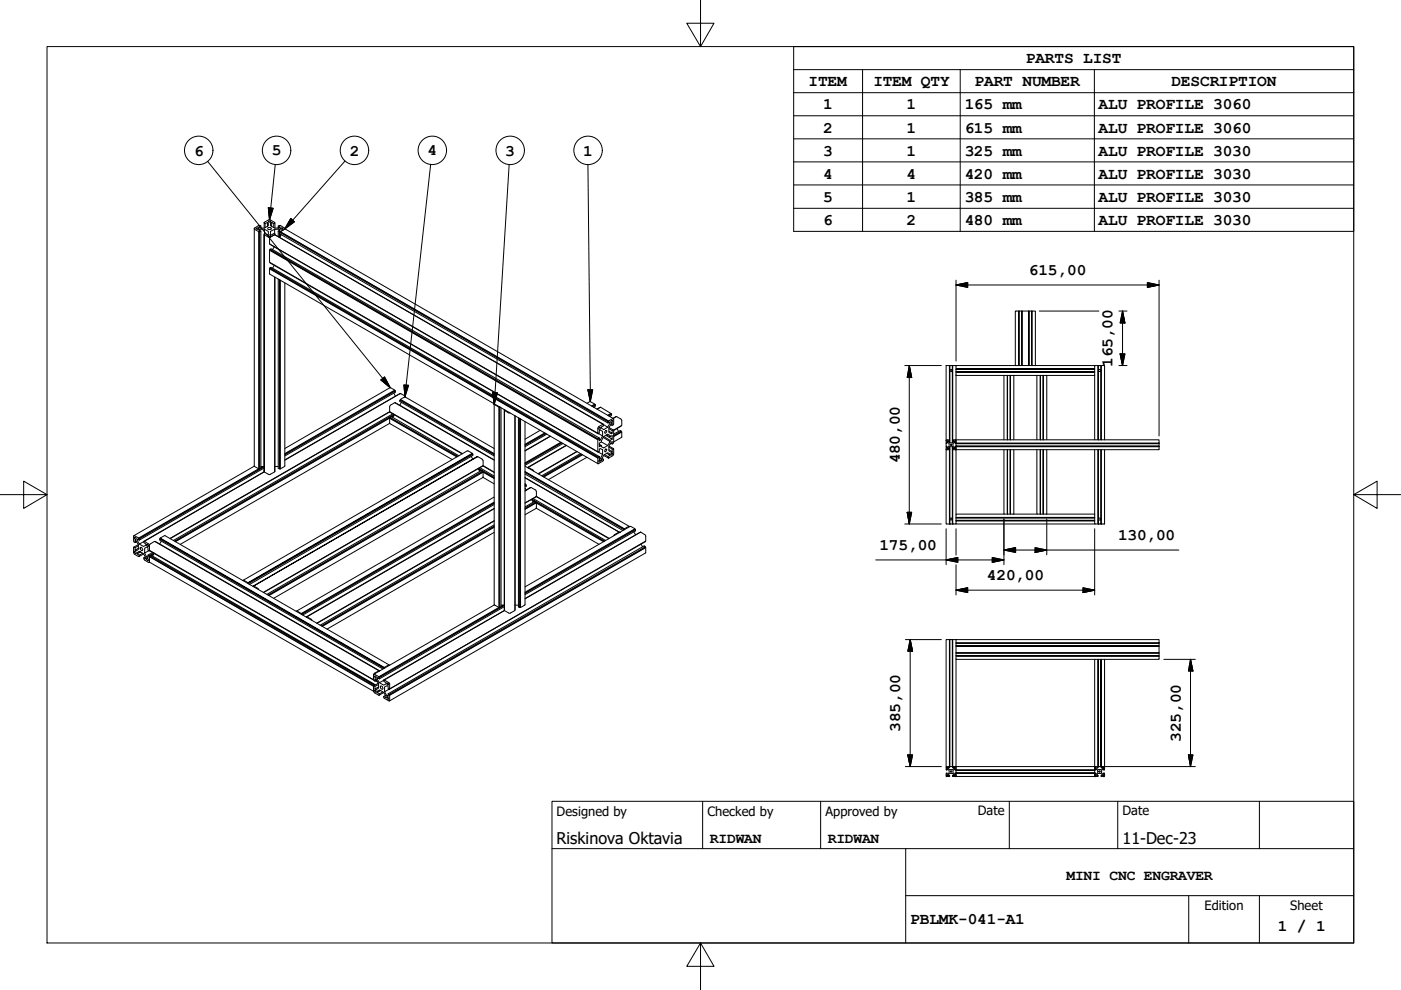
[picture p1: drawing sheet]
<svg xmlns="http://www.w3.org/2000/svg" width="297mm" height="210mm" viewBox="0 0 297 210" stroke-linecap="round" stroke-linejoin="round" font-family="sans-serif">
<!-- layer: Visible (ISO) -->
<g fill="none" stroke="#000" stroke-width=".21">
<path d="M53.9 48.5v50.3l1 .6M54.9 49.1v50.2l-25.5 14.8M55.1 48.6l-.3 .1 .5 .3v50.3l-.2 .1v-50.3l.2-.1M55.1 49.1h-.2v50.2l.2 .1-25.7 14.8M55.3 48.4v-.5l-.2-.1-1.2 .6 .1 .2 .9 .5M55.3 47.9l-.5 .3 .3 .2h1l.8-.5v-.6l-.2-.1v.8M56 49.6l.2-.1 .5 .3 .2-.1v-.6l-.8-.5v1M56 47.2h.1l-.1 .1M56 47.2l1.3-.6 .9 .6M56 49.8l1 .5h.3M56.1 48.6h-1v.3M56.2 47.4l-.2-.1v1.1"/>
<path d="M56.7 47.2l-.5 .2v.8M56.8 48.4a.43 .43 0 0 1 .4-.2 .43 .43 0 0 1 .3 .3 .41 .41 0 0 1-.4 .2 .41 .41 0 0 1-.3-.3zM56.9 46.9l.4-.1a.23 .23 0 0 1-.1 .3 .23 .23 0 0 1-.3-.2zM57.1 53.1v2.5l69.6 40.2v-2.5M57.1 57l.1 1.1 69.6 40.2M57.2 51.7l69.6 40.3-.1-.1M57.2 52.9v.1l69.6 40.2v-.1M57.2 53l69.6 40.2M57.2 55.7l69.5 40.1M57.2 56.8v.1l69.6 40.2v-.2M57.2 56.9l69.6 40.2M57.3 50.3l.9-.5 69.6 40.2v.1l.2-.1"/>
<path d="M57.3 50.3l-.2 .3v1.1l69.6 40.2v-1.2l1.1-.7M57.6 47.2l-.3 .1v.6l.9 .5h1l.2-.2-.4-.3v.5M58 47.4l-.4-.2v.8M58.2 52.3l-.4 .6M58.2 56.2l-.4 .7M58.2 47.2l.1 1.2M58.2 48.6l-.9 .5v.6l.3 .1 .4-.3 .3 .1M58.2 58.8v41.2l-.9 .6-1.3-.6M58.3 47.3l-.3 .1v.8M58.3 49.8v-.2l-1 .7M58.3 58.8l-.1 41.2M58.4 49.8l69.6 40.2v.3l-.5 .2v.3l.5 .3 .8-.5"/>
<path d="M59 47.9l.4-.1 1 .6-.1 .2M59 49l.2 .1M59 49v1.1M59 59.2v40.1l.2 .1M59.2 48.9v-.3l.2 .1-.4 .3M59.2 48.6h-1v1M59.2 49.1v1.2M59.2 59.3v40.1M59.3 49.1v.5l69.6 40.1v-.3M59.3 49.1h.1M59.3 49.6v.7M59.3 59.3v40"/>
<path d="M59.3 49.1h-.1M59.4 49.1l69.6 40.3v-.1M59.4 49.1l-.1 .1 69.6 40.2h.1M59.4 49.6v.5M59.4 59.4v40M59.6 49.8l-.3 .5M60.3 48.6l-.9 .5 69.6 40.2 1-.6 .1 1.2-.3 .3M60.3 48.6l.2-.1 69.5 40.2M60.3 48.6l-.9 .5M60.4 60v38.8l-1 .6M60.4 48.5h.1M201.3 77.5v15.8"/>
<path d="M201.4 77.5h.1M201.4 77.5v16.4M201.9 77.5v15.8M201.9 77.5l.1 15.8M201.9 77.5h-1.3v15.9M201.9 77.5v16.4M202 77.5h13.3M202.7 78.3v.5h29.4v.2h-29.4v-.2h29.4v-.5M202.7 77.5v.7M202.7 79v14.3M202.7 78.3h29.4M202.7 79.6h10.9"/>
<path d="M212.9 79.6v13.7M213.6 79.6v13.7v-13.7h.6M213.6 79.6v13.7M214.2 79.6v13.7M214.2 79.6h6.3M214.9 79.6v13.7M216 77.5h-.7v-11.6h.7v11.6M216 65.9h.1M216 77.5h.7M216.1 65.9l-.1 11.6M216.6 65.9h-.5v11.6M216.7 65.9l-.1 11.6"/>
<path d="M216.7 65.9v11.6M218.1 65.9v11.6h.1v-11.6h-1.5v11.6h1.4M218.7 65.9h-.5v11.6h.6M218.8 65.9l-.1 11.6M218.8 65.9h.7v11.6h-.7zM218.8 65.9v11.6M219.5 77.5h13.9M219.8 79.6v13.7M220.5 79.6l.1 13.7v-13.7h.6M220.5 79.6v13.7M221.2 79.6v13.7M221.2 79.6h.7"/>
<path d="M221.9 79.6v13.7M232.1 77.5v.7l-29.4 .1 29.4-.1M232.1 79v.6h-10.2M232.1 79.6v13.7M232.8 77.5v15.8M232.9 77.5h.1M232.9 77.5v15.8M233.4 77.5v15.8zM233.4 77.5l.1 15.8M233.5 77.5h.7v15.8M53.9 98.8l-25.5 14.8M55.3 98.9h.7"/>
<path d="M55.8 98.9l-.5 .3M55.9 98.9l-.6 .3M56 100v-50.4l.1 .2h-.1v50.2M56 99l-26.5 15.3M56 99.2l-26.5 15.3M58.3 98.9h.7M59.3 99.3l.1 .1M59.3 99.3l-.1 .1M82.6 88.7l.1 1.1 13.2 7.6M82.6 87.3v-1.2l1.1-.7 21.1 12.2M82.6 87.3l-46.5 26.8M82.6 87.3l-46.5 26.9"/>
<path d="M82.6 89.8l-44.4 25.6M82.6 88.7l14.2 8.2M82.6 87.3l15.4 8.9M82.7 88.5l-45.6 26.3M82.7 88.6l-45.5 26.2M82.7 88.6l14.3 8.2M82.7 88.6l-.1 .1M82.7 88.5l14.4 8.2M82.7 87.3l15.3 8.9M82.7 88.5v.1M82.7 88.5l.2-.2 14.4 8.3M83.3 87.7l-46.5 26.9"/>
<path d="M83.5 83.3l.3 .7M83.5 87.9l-46.5 26.8M83.5 88.2l-.4 .2M83.6 88l-.7 .4M83.6 87.9l-.4 .7M83.7 82.8v-.1l-23.3 13.5M83.7 82.7l-1-.5-22.3 12.9M83.7 82.8l-23.3 13.5M83.7 82.8l.1 .1M83.8 82.9l-23.4 13.5M83.8 82.9v.3l-23.4 13.5M83.8 85.4l21 12.1"/>
<path d="M84.8 83.5h.1M84.8 83.5l-24.4 14M84.8 84.9v.2l20 11.6M84.8 84.9l20 11.5M84.9 84.7l1-.5 18.9 10.9M84.9 84.8l19.9 11.5M84.9 84.8l-.1 .1M84.9 84.7l19.9 11.5M84.9 84.7v.1M85.1 85.3l-.3 .7M86 84.2l-1.1-.8-24.5 14.2M99.9 96.7l.4 .7"/>
<path d="M100.1 96.2l.2 .1-47.6 27.4h-.1M100.1 96.1l-1-.5-47.5 27.4M100.3 96.3v.3l-47.4 27.3M101.2 96.9l-47.5 27.4 .1 .1v-.2l47.5-27.4 1.1 .7v1.2l-46.5 26.9M101.4 99.4l.6 .4M101.4 99.3l.3 .7M101.5 99.3l3.3 1.9M101.5 99.6l.5 .3M101.7 99.2l3.1 1.7M102.3 98.8l-46.4 26.8M102.4 98.8l2.4 1.4M102.4 98.7l2.4 1.4"/>
<path d="M104.8 85.7v42.5l1 .6M104.8 85.6l.1 .2 .9 .5M105.9 86.3v42.4l-25.6 14.8M106 86.3h-.1v42.4l.1 .1-25.7 14.8M106 86.3v42.5l.2-.1v-42.2M106.9 87l.9 .5h.3M106.9 86.8v.1M109.2 88.1v41.3l-1 .6-1.3-.6M109.2 88.2v41.2M109.9 88.6v40.1l.2 .1M110.1 88.7v40.1l.1-.1M110.2 88.7v40l.2 .1"/>
<path d="M110.4 88.8v40l.9-.6v-38.8M111.3 100l21.1 12.1M111.3 98.8l22.1 12.8M111.9 99.2h.1v-.1l1.2 .8M114.6 91.2l-3.3 1.9M115.5 91.8l-4.2 2.4M115.6 91.9l-4.3 2.4M115.8 91.9l-4.5 2.6M116 92l-4.7 2.7M116.6 92.5l-5.3 3M116.7 92.5l-5.4 3.1M118.9 93.8l-7.6 4.3"/>
<path d="M119 93.8l-7.7 4.5M119.1 93.9l-7.8 4.5M119.4 94l-8.1 4.7M120.1 94.5l-8.1 4.6M120.1 94.4l-8.2 4.7M122.3 95.7l-8.2 4.7M122.4 95.7l-8.2 4.8M123.1 96.2l-8.2 4.7M123.3 96.3l-8.2 4.7M123.4 96.4l-8.2 4.7M123.5 96.4l-8.2 4.7M124.5 85.5l.7-.4 .9 .6-.7 .4"/>
<path d="M124.5 96.9l-8.2 4.8M125.9 86.3v.1M126.1 85.8h.1l-.5 .4M126.1 85.7l-.6 .4M126.2 85.8v.3l-.3 .2M126.6 86.8l.7-.5 2.2 1.4-.7 .3M126.7 97.1l.1 1.2 1.2-.7v-.2l-.4-.3M126.8 95.9l.3-.2v-.5l.2-.1 .5 .2v1.1l-.9-.5M126.9 91.9l.9 .5v-.9l-.5-.3-.2 .1v.6l-.3 .1M127.1 92.9l-.3 .2-69.6-40.2 .3-.2 69.6 40.2v.5l.2-.1M127.1 96.8l-.3 .1-69.6-40.1 .3-.1 69.6 40.1v.6l.2-.1M127.2 86.4h.1"/>
<path d="M127.2 86.4l-.6 .3M127.5 94.5v.2l.5 .3 .8-.5M127.8 92.4l-.5 .9-.2-.1M127.8 96.4l-.5 .9-.2-.2M127.9 92.7l1.4 .9v-.2M128 96.6l.9 .5v-.3M128 92.6l1.3 .8 .5-.3M128 92.6l-.5 1.1-.4 .3v.7l.4-.2-.4-.3M128.1 96.4l.8 .4 .4-.2M128.3 95.3l.2-.1a.32 .32 0 0 1 0 .4 .32 .32 0 0 1-.3 .1zM128.4 91.3h.1a.27 .27 0 0 1 .1 .4 .27 .27 0 0 1-.4 0zM128.5 92.3l1.3 .8v-.7l-.5 .2"/>
<path d="M128.7 92.2l.6 .4v-.2l-.5-.4-.8 .6M128.7 96.1l.6 .5v-.3l-.5-.3-.8 .5-.5 1.1 .5-.2M129.1 94.6l1 .6M129.1 94.8l.7 .4 .2-.1M129.1 90.9l.7 .4 .2-.1M129.1 89.6l.2 .1v-.3l-.4 .3M129.3 93.6l-.5 .9-1.3-.8M129.3 89.7l-.5 .9-.8-.6M129.5 94l.3 .1v-.5l-.7 1v1l.5 .3 .2-.1M129.5 90l.3 .2v-.5l-.7 1v1l.5 .3 .2-.1M129.5 87.7l.2 .1-.7 .4M129.5 87.7l-.6 .4"/>
<path d="M129.5 94l-.2 .1M129.7 87.8v.2l-.4 .4M129.8 95.2v.6l-.7-.5M129.8 91.3v.6l-.7-.5M130 88.7l.7-.4 1 .6 .1 1.3-1.8 1 .1 2.6-.3 .3M130 95.2l.1 1.1-.1 .3-1 .5h-.1l.1-.1v.1M130.1 92l1.4-.7 .2 .1-1.6 .9M130.6 88.4l-.6 .3M130.8 90.8l.3 .7M131.7 90.3l-1.7 1v-.1l-.9-.6M131.7 91.5l.1 .1-1.7 1M131.7 91.4l-1.6 1.1"/>
<path d="M131.8 91.6v1.1l-1.7 1M200.6 93.4v.6h.2v-.2h.1l.3 .3v.5l-.3 .3h-.1v-.3l-.2 .1v16.4h.7M200.6 94v.7M200.6 95.3l.2 .1M200.7 95.3h.7v-.1h-.4l.4-.5h.5l.3 .3v.2h-.3l.1 .1M201.3 95.3l.1 15.8M201.3 93.3h-.5l-.2 .1M201.3 93.3l.1 .1h-.4v.2l.4 .3h.5l.3-.3v-.2h-.3v-.1h.7M201.3 93.4v.4M201.3 94.8v.4M201.4 94.7v16.4M201.9 95.3l.1 15.8"/>
<path d="M201.9 94.7v16.4M202 95.3v15.8h.7M202 93.4v.4M202 94.8v.4M202 95.3h.6M202.5 93.3l.2 .1v.6h-.2v-.2h-.1l-.3 .3v.5l.3 .3 .2-.3 .1 .6M202.7 95.3l-.2 .1M202.7 93.3h43v.7h-43zM202.7 94h43M202.7 94.1v.5h43v-.5M202.7 94.6h.1M202.7 94.6h43v.1h-43z"/>
<path d="M202.7 94.7v.5M202.7 95.3v13.7M212.9 95.3v13.7h.7M213.6 95.3v13.7M214.2 95.3v13.7h5.6M214.9 95.3v13.7M219.8 95.3v13.7h.7M220.5 95.3l.1 13.7M220.6 95.3v13.7M221.2 95.3v13.7h10.9M221.9 95.3v13.7M232.1 95.3v14.4"/>
<path d="M232.8 95.3l.1 15.8M232.9 95.3v15.8M233.5 95.3v15.8h.7v-15.8M245.7 94.7v.6h-43v-.1M28.4 116l-.1 1.2 .1 .2 1 .6M28.5 114a.26 .26 0 0 1 .3 .1 .26 .26 0 0 1 0 .3zM28.6 116.9l.3 .4a.28 .28 0 0 1-.3-.1 .28 .28 0 0 1 0-.3zM28.6 116.1v.6l.7-.5M29 114.8l-.4 .2v-.5l.7 1v1l-.5 .3-.2-.1M29.1 114.5l.4 .9 1-.6M29.3 114.4l-.2 .1v-.2l.4 .2M29.3 115.5l-1 .6"/>
<path d="M29.3 115.7l-.7 .4-.2-.1M29.4 114.1l-.9-.5h-.2v1.1l.3 .3M29.4 114.1v.1M29.4 114.2l.1 .1M29.5 118h.1M29.5 114.3v.2M29.8 116a.36 .36 0 0 1 .4 .3 .36 .36 0 0 1-.2 .4l-.3-.3zM29.8 117l-.7 .4v-.2l.4-.3 .9 .5 .5 1.1-.4-.2M30.2 117.3l-.7 .4-.4-.3M30.5 114.8v.2l.4 .4v.2l-.5 .3-.9-.5M30.5 117.4l-1 .6v-.3M30.7 117.3l.4 .8 .3-.1"/>
<path d="M30.8 118.1l-.3 .2 .1 .4 .8 .5 .3-.1M31.1 115.4a.27 .27 0 0 1 .3 .1 .27 .27 0 0 1 0 .4l-.3-.2zM31.1 118.5a.26 .26 0 0 1 .3 .1 .26 .26 0 0 1 0 .3zM31.4 117.7v.6l-.3-.2M31.7 115.7l-.1 1.1M31.7 119.1v-1.1l47.5 27.5h.1M31.7 115.7l.1-.3 1-.6 47.5 27.4v.1l.2-.1M31.7 115.7v1l47.5 27.4v-1M31.7 119.1l47.5 27.5M31.7 119.2h-.1M31.7 116.7l-.1 .1-.2-.2v-.5l-.3-.1-.4 .2v1.1l.9-.6M31.7 117.9l-.1 .1 .1 1.1"/>
<path d="M31.7 116.7l47.6 27.5M31.7 117.8v.2l47.6 27.5M32.4 117.1l-1 .6 .2 .1M32.6 117.5l-.5 .3M32.6 117.3l-1 .5v.2M32.6 117.4l-.5 .4M32.7 117.3l-.4 .7M32.9 114.8l47.6 27.5M33.8 114.3v.2l47.4 27.3M34 114.1l47.5 27.4v.1l-47.5-27.4zM34 114.2l-.2 .1 47.5 27.4 .2-.1M34 114.1l1-.5 47.5 27.4"/>
<path d="M34.2 114.7l-.4 .7M56 100l-25.5 14.8h.1M56 100l-25.4 14.8 1 .6 .1 .3M102.4 101.2l2.4 1.4M102.4 100.1v1.2l-44.4 25.5M104.8 101.4l-2.5-1.5v.1l-45.3 26.2M104.8 101.4l-2.5-1.4 .1 .1-45.4 26.2M104.8 107.8l-39.8 23 .1 .1v-.1M104.8 107.9l-39.7 22.9 1.1 .7M104.8 106.6l-40.9 23.6M104.8 106.5l-40.9 23.6M104.8 106.7l-40.8 23.6"/>
<path d="M104.8 107l-40.6 23.4M104.8 110.5l-37.6 21.7M104.8 110.4l-37.6 21.7M104.8 111.3l-36.9 21.3M104.8 111.5l-36.7 21.2M104.8 111.7l-36.5 21.1M104.8 111.8l-36.5 21M104.8 112.9l-35.5 20.5M104.8 105.4l-41.9 24.2M111.3 102.7h.1v.1M111.3 104.1l1.3-.8 1 .6 .1 1.4M111.3 101.3l20 11.5"/>
<path d="M111.3 101.3l20.1 11.6M111.3 100.5l20.8 12M111.3 100.2l21 12.1M111.3 100l21.1 12.2M111.3 103.5l.3 .4M111.3 102.6l.1 .1M111.4 102.8h-.1M111.4 102.8h.2M111.6 102.8l-.3 .2M111.6 102.8v.3l-.3 .1M112.5 103.4l-1.2 .6M112.7 106l.6 .3"/>
<path d="M112.7 105.9l.3 .6M112.8 105.8l15.4 8.9M112.8 106.1l.5 .2M113 105.7l15.4 8.9M113.6 106.6h.1v1.2l-2.4 1.3M113.6 106.6l14.4 8.2M113.6 106.5l14.5 8.3M113.6 106.4v.2M113.6 106.4l-.2-.1-2.1 1.2M113.6 106.4l-2.3 1.3M113.6 106.6l-2.3 1.3M113.7 105.3l15.4 8.9"/>
<path d="M113.7 107.7l13.3 7.7M113.7 105.3l15.5 8.8M113.7 105.3l-2.4 1.4 2.3-1.4M113.7 106.6l-2.4 1.4M131.3 112.8l-1.2 .8M131.3 112.8v.1h.1M131.4 112.9h.1M132.3 112.3v.1M132.4 112.2l-.1 .1M132.4 112.1v.1M133.5 111.7l-.2-.1-.9 .5M134.4 112.7l.3 .7"/>
<path d="M134.6 112.2v-.1l-23.3 13.5M134.6 112.1l-1-.5-22.3 12.8M134.6 112.2l-23.3 13.5M134.6 112.2l.1 .1M134.7 112.3l-23.4 13.5M134.7 112.3v.3l-23.4 13.5M135.7 112.9h.1M135.7 112.9l-24.4 14M135.9 115.4l.4 .6M136.8 114.8l-54.3 31.3v-.1l.1 .1M136.8 115.9v.1l-54.3 31.4v-.2M136.8 116l-54.3 31.4"/>
<path d="M136.9 116.1l-.1 1.2-54.3 31.3M201.4 111.1h.1M201.4 111.1h.5M201.9 111.1h.1M202.7 109.7l29.4 .1zM202.7 109.8v.5h29.4h-29.4v.2M202.7 109.8h29.4M212.9 109h-10.2v.7M213.6 109h.6v-13.7v13.7M220.6 109h.6v-13.7v13.7M232.1 109.8v.7h-29.4v.6h29.4v-.6M232.1 111.1h.7"/>
<path d="M232.9 111.1h.1M232.9 111.1h.5M233.4 111.1h.1M233.4 111.1v-15.8l.1 15.8M51.5 123.1l.2-.1 .9 .5M52.6 123.5l47.5-27.4v.1l-47.5 27.5zM52.7 123.7v.1M53.8 124.2l1.1 .8M56.6 126l45.5-26.3 .2 .2-45.5 26.2M62.8 129.6h.3l.8 .5M63.9 130.1v.1M63.9 130.2l.1 .1"/>
<path d="M64 130.3h.1M65 130.8h.1M104.8 128.2l-25.6 14.8M106.2 128.3h.7M106.7 128.3l-.5 .3M106.9 128.3l-.7 .3M106.9 129.4l-25.6 14.8h.2M106.9 129.4v-42.5l.2 .1h-.2v42.4M106.9 128.4l-26.4 15.3M106.9 128.6l-26.4 15.3M109.2 128.3h.7M111.3 127l24.5-14.2 1.1 .8v1.1l-54.3 31.4-.1-1.3-1-.6 25.4-14.8"/>
<path d="M201.3 135.6l.1 26.9v-26.9h-.8v26.9h.1M201.4 135.6h.5v26.9h-.5zM201.4 135.6h.1M201.9 135.6l.1 26.9zM202 135.6h.7M202.7 139.8v22.7h-.7l-.1 .2h.3v.2l-.3 .3h-.5l-.4-.3v-.2h.4v-.1l-.7-.1M202.7 136.3h43M202.7 136.4h43v.5h-43zM202.7 136.9l43 .1zM202.7 137v1.4h43v-1.4M202.7 138.4h43M202.7 138.5h43v.5h-43z"/>
<path d="M202.7 139l43 .1zM202.7 139.1v.7h29.4M202.7 135.6h43v.7h-43zM232.8 139.8l.1 22.7v-22.7h-.8v22.7h.7l.1 .2h-.4v.2l.4 .3h.5l.3-.3v-.2h-.3l.1-.2h.7v-22.7h-.7M232.9 139.8h.5l.1 22.7v-22.7l-.1 22.7h-.5zM245.7 139.1v.7h-11.5M79.2 146.5l.2 .4 .9 .5M79.2 143.1v1l.3 .3M79.2 143.1l.2-.1 .9 .5M79.3 145.5h-.1v1M79.4 146.3a.26 .26 0 0 1 .4 .2 .26 .26 0 0 1-.1 .3zM79.5 143.3l.3 .2-.1 .3-.3-.3z"/>
<path d="M79.5 145.5v.6l.8-.5M79.5 145.1l-.2 .2-47.6-27.5 .3-.1 47.5 27.4v.2M79.7 144.4l.4 .2M79.9 144.2l-.4 .2v-.5l.3 .2 .5 .8v1l-.5 .3-.3-.1M79.9 143.9l.6 .9 .8-.6M80.2 143.8l-.3 .1v-.2l.6 .2M80.2 144.9l-1 .6v1M80.2 144.8l-.1 .1M80.3 145.1l-.8 .4-.2-.2M80.3 142.2l-.9 .5-.2 .4M80.3 143.5v.1M80.3 143.6l.2 .1"/>
<path d="M80.4 147.4h.1M80.5 143.7v.2M80.6 145.5h.1a.41 .41 0 0 1 .4 .2 .41 .41 0 0 1-.1 .4l-.2-.1zM80.7 146.4l-.8 .4v-.2l.6-.3 .8 .5 .6 1.1-.6-.2M81.2 146.7l-.7 .4-.6-.3M81.3 144.2v.2l.6 .4v.2l-.6 .3-.8-.5M81.3 146.8l-.8 .6v-.3M81.3 141.7v.1M81.5 146.7v-1.1l.5-.2 .3 .1v.5l.2 .1-1 .6 .5 .8 .3-.1M81.7 147.4l-.4 .3v.2l1.2 .7h.1v-1.2M82 147.9a.26 .26 0 0 1 .4 .1 .26 .26 0 0 1-.1 .3zM82.3 147.1l.2 .1 54.3-31.3-.2-.2-54.3 31.4v.6l-.3-.2"/>
<path d="M82.5 141.1l-.1-.1-.9 .5M200.6 162.7l.1 .6 .2-.3 .3 .4v.5l-.3 .3-.2-.3-.1 .6M200.6 164.5l.2 .2M200.7 164.6h.7v-.2h-.4l.4-.4h.5l.3 .3v.1h-.3l.1 .2h.6M200.8 162.5l-.2 .2M202.5 162.5l.2 .2M202.7 164.5l-.2 .2M202.7 162.7l-.1 .6-.2-.3-.3 .4v.5l.3 .3 .2-.3 .1 .6M202.7 162.5h29.4v.7h-29.4zM202.7 163.2h29.4M202.7 163.3h29.4M202.7 163.4v.5h29.4v-.5"/>
<path d="M202.7 163.9h.1M202.7 164h29.4v-.1h-29.4v.6M202.7 164.5v.1h29.4v-.1M232.1 164.5l.2 .2M232.1 162.7l.1 .6 .2-.3 .3 .4v.5l-.3 .3-.2-.3-.1 .6M232.1 164v.5M232.2 164.6h.6l.1-.2h-.4v-.1l.4-.3h.5l.3 .3v.1h-.3l.1 .2h.6M232.3 162.5l-.2 .2M234 162.5l.2 .2M234.2 164.5l-.2 .2M234.2 162.7v.5l-.2 .1v-.3h-.1l-.3 .4v.5l.3 .3 .2-.3 .1 .6"/>
<circle cx="54.5" cy="48.5" r=".23"/>
<circle cx="57.1" cy="50" r=".23"/>
<circle cx="59.7" cy="48.5" r=".23"/>
<circle cx="201.6" cy="78.6" r=".22"/>
<circle cx="233.1" cy="78.6" r=".22"/>
<circle cx="127.1" cy="90.8" r=".23"/>
<circle cx="127.1" cy="97.7" r=".23"/>
<circle cx="129.7" cy="96.3" r=".23"/>
<circle cx="129.7" cy="89.4" r=".23"/>
<circle cx="200.8" cy="93.5" r=".1"/>
<circle cx="200.8" cy="95.1" r=".1"/>
<circle cx="201.6" cy="94.3" r=".16"/>
<circle cx="202.5" cy="93.5" r=".1"/>
<circle cx="202.5" cy="95.1" r=".1"/>
<circle cx="201.6" cy="110" r=".22"/>
<circle cx="233.1" cy="110" r=".22"/>
<circle cx="82.2" cy="145.1" r=".21"/>
<circle cx="200.8" cy="162.8" r=".1"/>
<circle cx="200.8" cy="164.4" r=".1"/>
<circle cx="201.6" cy="163.6" r=".16"/>
<circle cx="202.5" cy="162.8" r=".1"/>
<circle cx="202.5" cy="164.4" r=".1"/>
<circle cx="232.3" cy="164.4" r=".1"/>
<circle cx="232.3" cy="162.8" r=".1"/>
<circle cx="233.1" cy="163.6" r=".16"/>
<circle cx="234" cy="162.8" r=".1"/>
<circle cx="234" cy="164.4" r=".1"/>
</g>
<!-- layer: Symbol (ISO) -->
<g fill="none" stroke="#000" stroke-width=".21">
<path d="M168.3 14.8v-4.9h118.7v4.9M168.3 14.8h118.7v4.9M168.3 14.8v34.3h118.7v-29.4M168.3 19.7h118.7M182.9 14.8v34.3M203.6 14.8v34.3M232 14.8v34.3M44 34.2l38.7 48M58.4 34.9l-1.3 11.7M73.2 34.1l-12.8 14.4M91.3 34.8l-5.4 49.4M107.9 34.9l-3.1 50.9"/>
<path d="M124.7 34.9l.5 50.2M168.3 24.5h118.7M168.3 29.4h118.7M168.3 34.3h118.7M168.3 39.2h118.7M56.9 44l1 .2-.8 2.4zM61.7 46.3l.7 .7-2 1.5zM168.3 44.2h118.7M80.8 80.6l.7-.7 1.2 2.3zM85.7 81.6l.9 .1-.7 2.5zM104.5 83.2l1 .1-.7 2.5zM124.7 82.6h1l-.5 2.5z"/>
<circle cx="42.1" cy="31.9" r="3"/>
<circle cx="58.6" cy="31.9" r="3"/>
<circle cx="75.2" cy="31.9" r="3"/>
<circle cx="91.7" cy="31.9" r="3"/>
<circle cx="108.2" cy="31.9" r="3"/>
<circle cx="124.7" cy="31.9" r="3"/>
</g>
<!-- layer: Border (ISO) -->
<path d="M148.5 -.1v10l-2.9-5h5.8l-2.9 5M10 9.9h277v190h-277zM0 104.9h10l-5-2.9v5.8l5-2.9M287 104.9l5 2.9v-5.8l-5 2.9h10M148.5 199.9l2.9 5h-5.8l2.9-5v10" fill="none" stroke="#000" stroke-width=".21"/>
<!-- layer: Title (ISO) -->
<path d="M117 169.9h170v30h-170zM117 179.9h170M149 169.9v10M174 169.9v10M192 179.9v20M214 169.9v10M237 169.9v10M267 169.9v10M192 189.9h95M252 189.9v10M267 189.9v10" fill="none" stroke="#000" stroke-width=".21"/>
<!-- layer: Dimension (ISO) -->
<g fill="none" stroke="#000" stroke-width=".21">
<path d="M202.7 59.4v17.2M243.3 59.9l2.4 .5-2.4 .5zM245.7 59.4v33M191.8 77.5h7.8M192.8 77.5l.5 2.5h-1zM192.8 77.5v33.6M202.7 60.4l2.5-.5v1zM202.7 60.4h43M220.3 65.9h12.7M237.2 77.5h1.8M237.2 65.9h1.8M237.5 75h1l-.5 2.5z"/>
<path d="M238 65.9l.5 2.6h-1zM238 65.9v11.6M185.7 118.7h27.2M191.8 111.1h7.8M192.3 108.6h1l-.5 2.5zM200.6 118.7l2.5-.5v1zM200.6 112.1v7.6M202.7 112.1v5.6M202.7 119.7v6.4M210.4 118.2l2.5 .5-2.5 .5zM212.9 116.6l2.4-.5v1zM212.9 116.6h37"/>
<path d="M212.9 110v9.7M219.5 116.1l2.4 .5-2.4 .5zM221.9 110v7.6M232.1 112.1v14M192 135.6h7.6M193 135.6l.5 2.5h-1zM193 135.6v26.9M202.7 125.1l2.5-.5v1zM202.7 125.1h29.4M229.6 124.6l2.5 .5-2.5 .5zM246.8 139.8h6.6M252.4 139.8l.5 2.5h-.9z"/>
<path d="M252.4 139.8v22.7M192 162.5h7.6M192.5 160.1h1l-.5 2.4zM233.1 162.5h20.3M252 160.1h.9l-.5 2.4z"/>
</g>
<g fill="#000" stroke="#000" stroke-width=".21">
<path d="M202.7 60.4l2.5-.5zM202.7 60.4l2.5-.5v1zM237.5 75l.5 2.5zM237.5 75h1l-.5 2.5zM238 65.9l.5 2.6zM238 65.9l.5 2.6h-1zM243.3 60.9l2.4-.5zM243.3 59.9l2.4 .5-2.4 .5zM192.8 77.5l.5 2.5zM192.8 77.5l.5 2.5h-1zM192.3 108.6l.5 2.5zM192.3 108.6h1l-.5 2.5z"/>
<path d="M200.6 118.7l2.5-.5zM200.6 118.7l2.5-.5v1zM210.4 119.2l2.5-.5zM210.4 118.2l2.5 .5-2.5 .5zM212.9 116.6l2.4-.5zM212.9 116.6l2.4-.5v1zM219.5 117.1l2.4-.5zM219.5 116.1l2.4 .5-2.4 .5zM193 135.6l.5 2.5zM193 135.6l.5 2.5h-1zM202.7 125.1l2.5-.5zM202.7 125.1l2.5-.5v1z"/>
<path d="M229.6 125.6l2.5-.5zM229.6 124.6l2.5 .5-2.5 .5zM252.4 139.8l.5 2.5zM252.4 139.8l.5 2.5h-.9zM192.5 160.1l.5 2.4zM192.5 160.1h1l-.5 2.4zM252 160.1l.4 2.4zM252 160.1h.9l-.5 2.4z"/>
</g>
<!-- layer: Symbol (ISO) -->
<path d="M56.9 44l.2 2.6zM56.9 44l1 .2-.8 2.4zM61.7 46.3l-1.3 2.2zM61.7 46.3l.7 .7-2 1.5zM80.8 80.6l1.9 1.6zM80.8 80.6l.7-.7 1.2 2.3zM85.7 81.6l.2 2.6zM85.7 81.6l.9 .1-.7 2.5zM104.5 83.2l.3 2.6zM104.5 83.2l1 .1-.7 2.5zM124.7 82.6l.5 2.5zM124.7 82.6h1l-.5 2.5z" fill="#000" stroke="#000" stroke-width=".21"/>
<g font-size="3.4">
<text x="217.5" y="13.4">PARTS LIST</text>
<text x="171.4" y="18.3">ITEM</text>
<text x="174.6" y="23.2">1</text>
<text x="185.2" y="18.3">ITEM QTY</text>
<text x="192.2" y="23.2">1</text>
<text x="204.5" y="23.2">165 mm</text>
<text x="206.6" y="18.3">PART NUMBER</text>
<text x="232.9" y="23.2">ALU PROFILE 3060</text>
<text x="248.3" y="18.3">DESCRIPTION</text>
<text x="174.6" y="28.1">2</text>
<text x="192.2" y="28.1">1</text>
<text x="204.5" y="28.1">615 mm</text>
<text x="232.9" y="28.1">ALU PROFILE 3060</text>
<text x="41.1" y="33">6</text>
<text x="57.7" y="32.9">5</text>
<text x="74.2" y="33">2</text>
<text x="90.6" y="32.9">4</text>
<text x="107.1" y="33">3</text>
<text x="123.6" y="33">1</text>
<text x="174.6" y="33">3</text>
<text x="192.2" y="33">1</text>
<text x="204.5" y="33">325 mm</text>
<text x="232.9" y="33">ALU PROFILE 3030</text>
<text x="174.6" y="37.9">4</text>
<text x="192.2" y="37.9">4</text>
<text x="204.5" y="37.9">420 mm</text>
<text x="232.9" y="37.9">ALU PROFILE 3030</text>
<text x="174.6" y="42.8">5</text>
<text x="174.6" y="47.7">6</text>
<text x="192.2" y="42.8">1</text>
<text x="192.2" y="47.7">2</text>
<text x="204.5" y="42.8">385 mm</text>
<text x="204.5" y="47.7">480 mm</text>
<text x="232.9" y="42.8">ALU PROFILE 3030</text>
<text x="232.9" y="47.7">ALU PROFILE 3030</text>
<text x="218.1" y="58.3">615,00</text>
<text x="235.9" y="77.8" transform="rotate(-90 235.9 77.8)">165,00</text>
<text x="190.8" y="98.3" transform="rotate(-90 190.8 98.3)">480,00</text>
<text x="186.4" y="116.6">175,00</text>
<text x="237" y="114.5">130,00</text>
<text x="209.2" y="123">420,00</text>
<text x="190.9" y="155.2" transform="rotate(-90 190.9 155.2)">385,00</text>
<text x="250.4" y="157.3" transform="rotate(-90 250.4 157.3)">325,00</text>
<text x="118" y="178.9">Riskinova Oktavia</text>
<text x="238" y="178.9">11-Dec-23</text>
<text x="193" y="196">PBLMK-041-A1</text>
<text x="270.9" y="197.4">1 / 1</text>
</g>
<g font-size="3.1">
<text x="150.5" y="178.7">RIDWAN</text>
<text x="175.5" y="178.7">RIDWAN</text>
<text x="226.1" y="186.7">MINI CNC ENGRAVER</text>
</g>
<g font-size="2.7">
<text x="118" y="173">Designed by</text>
<text x="150" y="173">Checked by</text>
<text x="175" y="173">Approved by</text>
<text x="207.3" y="172.9">Date</text>
<text x="238" y="172.9">Date</text>
<text x="255.4" y="193">Edition</text>
<text x="273.6" y="193">Sheet</text>
</g>
</svg>
